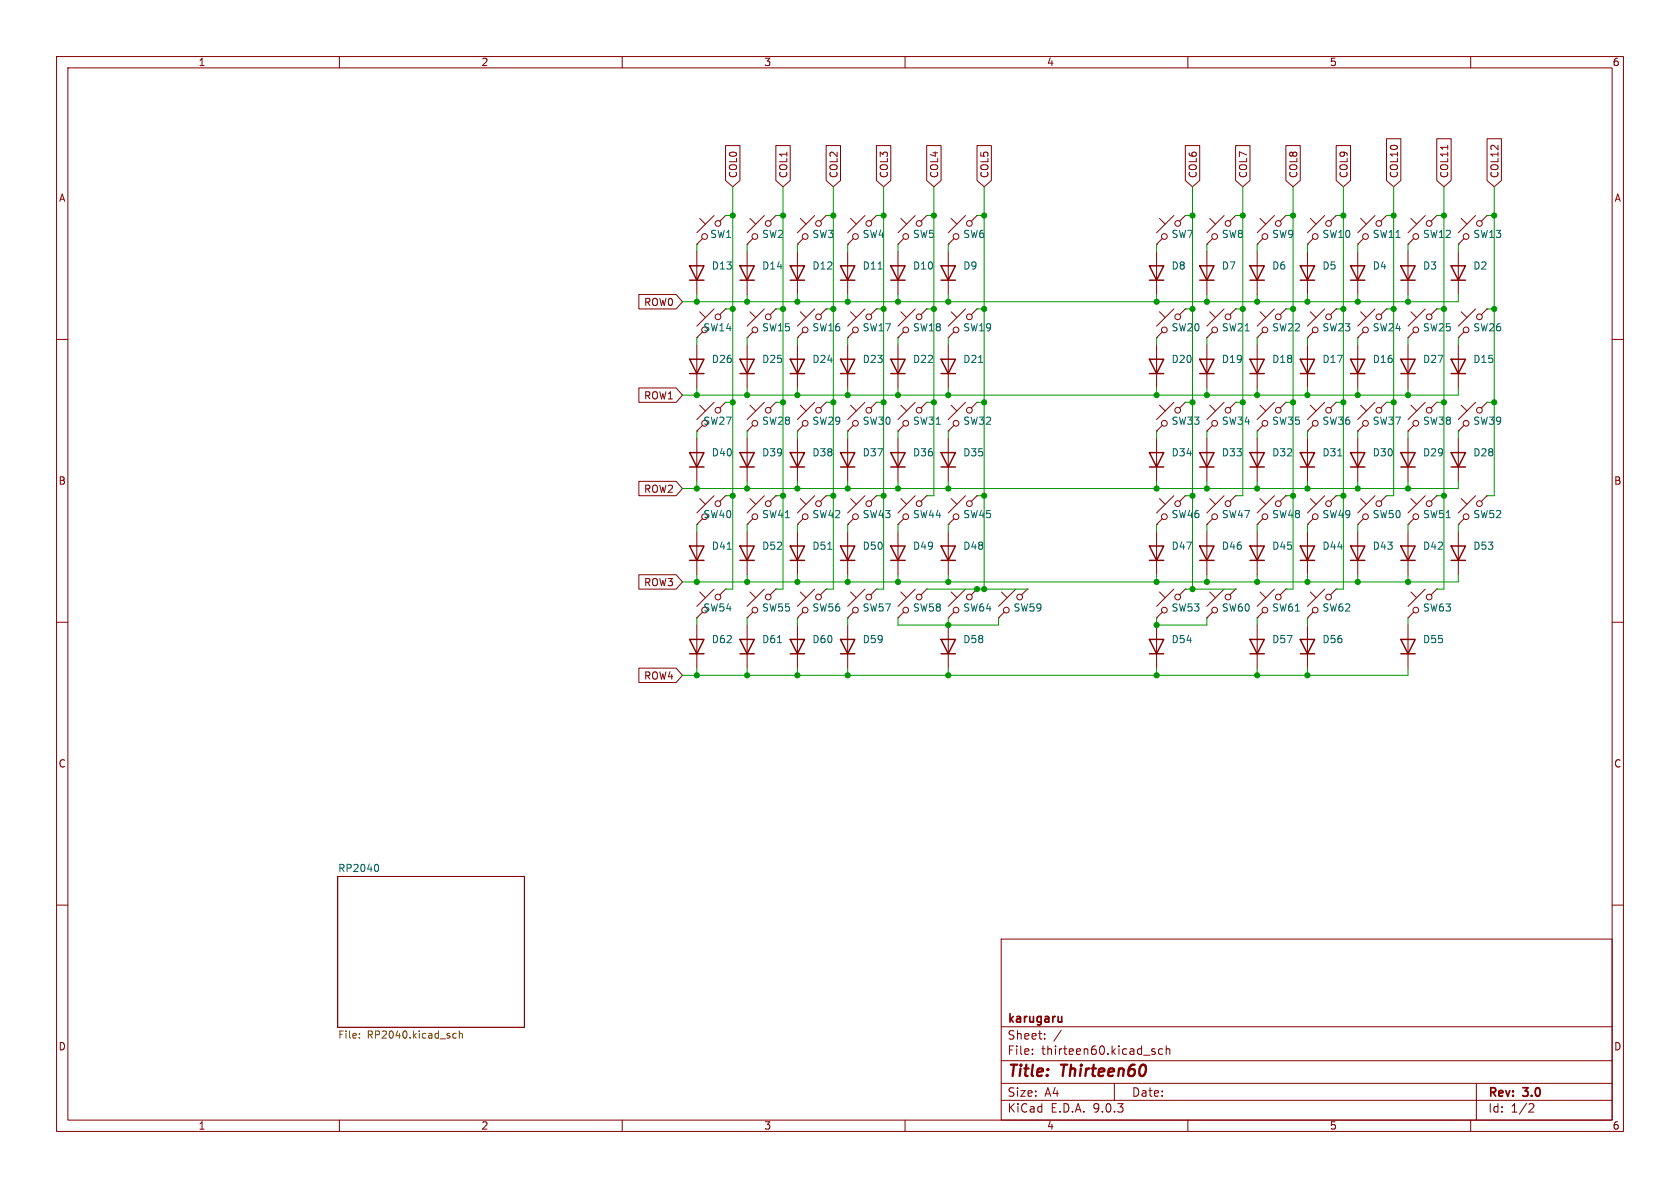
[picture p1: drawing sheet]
<svg xmlns="http://www.w3.org/2000/svg" width="297mm" height="210mm" viewBox="0 0 297 210" stroke-linecap="round" stroke-linejoin="round" font-family="sans-serif">
<g fill="none" stroke="#840000" stroke-width=".18">
<path d="M10 10h277v190h-277zM12 12h273v186h-273zM60 10v2M110 10v2M160 10v2M210 10v2M260 10v2M123.7 38.6l1 1M126.2 38.1l-3 3M128.3 25.7h2.5v6.2l-1.3 1.1-1.2-1.1zM128.3 38.1l-1 1M128.3 38.1h.1"/>
<path d="M132.6 38.6l1 1M135.1 38.1l-3 3M137.2 25.7h2.5v6.2l-1.3 1.1-1.2-1.1zM137.2 38.1l-1.1 1M137.2 38.1h.1M141.5 38.6l1 1M144 38.1l-3 3M146 25.7h2.6v6.2l-1.3 1.1-1.3-1.1zM146 38.1l-1 1M146 38.1h.1M150.4 38.6l1 1M152.9 38.1l-3 3"/>
<path d="M154.9 25.7h2.6v6.2l-1.3 1.1-1.3-1.1zM154.9 38.1l-1 1M154.9 38.1h.1M159.3 38.6l1 1M161.8 38.1l-3.1 3M163.8 25.7h2.6v6.2l-1.3 1.1-1.3-1.1zM163.8 38.1l-1 1M163.8 38.1h.1M168.1 38.6l1.1 1M170.7 38.1l-3.1 3M172.7 25.7h2.6v6.2l-1.3 1.1-1.3-1.1zM172.7 38.1l-1 1"/>
<path d="M172.7 38.1h.1M205 38.6l1 1M207.5 38.1l-3 3M209.5 25.7h2.6v6.2l-1.3 1.1-1.3-1.1zM209.5 38.1l-1 1M209.5 38.1h.1M213.9 38.6l1 1M216.4 38.1l-3 3M218.4 25.7h2.6v6.2l-1.3 1.1-1.3-1.1zM218.4 38.1l-1 1M218.4 38.1h.1M222.8 38.6l1 1"/>
<path d="M225.3 38.1l-3.1 3M227.3 25.7h2.6v6.2l-1.3 1.1-1.3-1.1zM227.3 38.1l-1 1M227.3 38.1h.1M231.6 38.6l1.1 1M234.2 38.1l-3.1 3M236.2 25.7h2.6v6.2l-1.3 1.1-1.3-1.1zM236.2 38.1l-1 1M236.2 38.1h.1M240.5 38.6l1.1 1M243.1 38.1l-3.1 3M245.1 24.5h2.6v7.4l-1.3 1.1-1.3-1.1z"/>
<path d="M245.1 38.1l-1 1M245.1 38.1h.1M249.4 38.6l1 1M252 38.1l-3.1 3M254 24.5h2.5v7.4l-1.2 1.1-1.3-1.1zM254 38.1l-1 1M254 38.1h.1M255.9 25.7v.7M258.3 38.6l1 1M260.9 38.1l-3.1 3M262.9 24.5h2.5v7.4l-1.2 1.1-1.3-1.1zM262.9 38.1l-1 1"/>
<path d="M262.9 38.1h.1M112.9 52.1h6.6l1.1 1.2-1.1 1.3h-6.6zM123.2 59.7h.1M123.2 43.2h.1M123.2 44.5v7.6M123.7 55.1l1 1M124.2 58.7l-1 1M124.2 42.2l-1 1M126.2 54.6l-3 3.1M128.3 54.6l-1 1M128.3 54.6h.1M132.1 43.2h.1"/>
<path d="M132.1 59.7h.1M132.1 44.5v7.6M132.6 55.1l1 1M133.1 42.2l-1 1M133.1 58.7l-1 1M135.1 54.6l-3 3.1M137.2 54.6l-1.1 1M137.2 54.6h.1M141 43.2h.1M141 59.7h.1M141 44.5v7.6M141.5 55.1l1 1"/>
<path d="M142 42.2l-1 1M142 58.7l-1 1M144 54.6l-3 3.1M146 54.6l-1 1M146 54.6h.1M149.9 59.7h.1M149.9 43.2h.1M149.9 44.5v7.6M150.4 55.1l1 1M150.9 58.7l-1 1M150.9 42.2l-1 1M152.9 54.6l-3 3.1"/>
<path d="M154.9 54.6l-1 1M154.9 54.6h.1M158.7 43.2h.1M158.7 59.7h.1M158.7 44.5v7.6M159.3 55.1l1 1M159.8 42.2l-1.1 1M159.8 58.7l-1.1 1M161.8 54.6l-3.1 3.1M163.8 54.6l-1 1M163.8 54.6h.1M167.6 43.2h.1"/>
<path d="M167.6 59.7h.1M167.6 44.5v7.6M168.1 55.1l1.1 1M168.7 42.2l-1.1 1M168.7 58.7l-1.1 1M170.7 54.6l-3.1 3.1M172.7 54.6l-1 1M172.7 54.6h.1M204.5 59.7h.1M204.5 43.2h.1M204.5 44.5v7.6M205 55.1l1 1"/>
<path d="M205.5 58.7l-1 1M205.5 42.2l-1 1M207.5 54.6l-3 3.1M209.5 54.6l-1 1M209.5 54.6h.1M213.4 59.7h.1M213.4 43.2h.1M213.4 44.5v7.6M213.9 55.1l1 1M214.4 58.7l-1 1M214.4 42.2l-1 1M216.4 54.6l-3 3.1"/>
<path d="M218.4 54.6l-1 1M218.4 54.6h.1M222.2 59.7h.1M222.2 43.2h.1M222.2 44.5v7.6M222.8 55.1l1 1M223.3 58.7l-1.1 1M223.3 42.2l-1.1 1M225.3 54.6l-3.1 3.1M227.3 54.6l-1 1M227.3 54.6h.1M231.1 59.7h.1"/>
<path d="M231.1 43.2h.1M231.1 44.5v7.6M231.6 55.1l1.1 1M232.2 58.7l-1.1 1M232.2 42.2l-1.1 1M234.2 54.6l-3.1 3.1M236.2 54.6l-1 1M236.2 54.6h.1M240 59.7h.1M240 43.2h.1M240 44.5v7.6M240.5 55.1l1.1 1"/>
<path d="M241 58.7l-1 1M241 42.2l-1 1M243.1 54.6l-3.1 3.1M245.1 54.6l-1 1M245.1 54.6h.1M248.9 43.2h.1M248.9 59.7h.1M248.9 44.5v7.6M249.4 55.1l1 1M249.9 42.2l-1 1M249.9 58.7l-1 1M252 54.6l-3.1 3.1"/>
<path d="M254 54.6l-1 1M254 54.6h.1M257.8 59.7h.1M257.8 43.2h.1M257.8 44.5v7.6M258.3 55.1l1 1M258.8 58.7l-1 1M258.8 42.2l-1 1M260.9 54.6l-3.1 3.1M262.9 54.6l-1 1M262.9 54.6h.1M10 60h2"/>
<path d="M112.9 68.6h6.6l1.1 1.3-1.1 1.2h-6.6zM123.2 76.2h.1M123.2 61v7.6M123.2 77.5v7.6M123.7 71.6l1 1M124.2 75.2l-1 1M126.2 71.1l-3 3.1M128.3 71.1l-1 1M128.3 71.1h.1M132.1 76.2h.1M132.1 61v7.6M132.1 77.5v7.6"/>
<path d="M132.6 71.6l1 1M133.1 75.2l-1 1M135.1 71.1l-3 3.1M137.2 71.1l-1.1 1M137.2 71.1h.1M141 76.2h.1M141 61v7.6M141 77.5v7.6M141.5 71.6l1 1M142 75.2l-1 1M144 71.1l-3 3.1M146 71.1l-1 1"/>
<path d="M146 71.1h.1M149.9 76.2h.1M149.9 61v7.6M149.9 77.5v7.6M150.4 71.6l1 1M150.9 75.2l-1 1M152.9 71.1l-3 3.1M154.9 71.1l-1 1M154.9 71.1h.1M158.7 76.2h.1M158.7 61v7.6M158.7 77.5v7.6"/>
<path d="M159.3 71.6l1 1M159.8 75.2l-1.1 1M161.8 71.1l-3.1 3.1M163.8 71.1l-1 1M163.8 71.1h.1M167.6 76.2h.1M167.6 61v7.6M167.6 77.5v7.6M168.1 71.6l1.1 1M168.7 75.2l-1.1 1M170.7 71.1l-3.1 3.1M172.7 71.1l-1 1"/>
<path d="M172.7 71.1h.1M204.5 76.2h.1M204.5 61v7.6M204.5 77.5v7.6M205 71.6l1 1M205.5 75.2l-1 1M207.5 71.1l-3 3.1M209.5 71.1l-1 1M209.5 71.1h.1M213.4 76.2h.1M213.4 61v7.6M213.4 77.5v7.6"/>
<path d="M213.9 71.6l1 1M214.4 75.2l-1 1M216.4 71.1l-3 3.1M218.4 71.1l-1 1M218.4 71.1h.1M222.2 76.2h.1M222.2 61v7.6M222.2 77.5v7.6M222.8 71.6l1 1M223.3 75.2l-1.1 1M225.3 71.1l-3.1 3.1M227.3 71.1l-1 1"/>
<path d="M227.3 71.1h.1M231.1 76.2h.1M231.1 61v7.6M231.1 77.5v7.6M231.6 71.6l1.1 1M232.2 75.2l-1.1 1M234.2 71.1l-3.1 3.1M236.2 71.1l-1 1M236.2 71.1h.1M240 76.2h.1M240 61v7.6M240 77.5v7.6"/>
<path d="M240.5 71.6l1.1 1M241 75.2l-1 1M243.1 71.1l-3.1 3.1M245.1 71.1l-1 1M245.1 71.1h.1M248.9 76.2h.1M248.9 61v7.6M248.9 77.5v7.6M249.4 71.6l1 1M249.9 75.2l-1 1M252 71.1l-3.1 3.1M254 71.1l-1 1"/>
<path d="M254 71.1h.1M257.8 76.2h.1M257.8 61v7.6M257.8 77.5v7.6M258.3 71.6l1 1M258.8 75.2l-1 1M260.9 71.1l-3.1 3.1M262.9 71.1l-1 1M262.9 71.1h.1M285 60h2M112.9 85.1h6.6l1.1 1.3-1.1 1.2h-6.6zM123.2 92.7h.1"/>
<path d="M123.2 94v7.6M123.7 88.1l1 1.1M124.2 91.7l-1 1M126.2 87.6l-3 3.1M128.3 87.6l-1 1M128.3 87.6h.1M132.1 92.7h.1M132.1 94v7.6M132.6 88.1l1 1.1M133.1 91.7l-1 1M135.1 87.6l-3 3.1M137.2 87.6l-1.1 1"/>
<path d="M137.2 87.6h.1M141 92.7h.1M141 94v7.6M141.5 88.1l1 1.1M142 91.7l-1 1M144 87.6l-3 3.1M146 87.6l-1 1M146 87.6h.1M149.9 92.7h.1M149.9 94v7.6M150.4 88.1l1 1.1M150.9 91.7l-1 1"/>
<path d="M152.9 87.6l-3 3.1M154.9 87.6l-1 1M154.9 87.6h.1M158.7 92.7h.1M158.7 94v7.6M159.3 88.1l1 1.1M159.8 91.7l-1.1 1M161.8 87.6l-3.1 3.1M163.8 87.6l-1 1M163.8 87.6h.1M167.6 92.7h.1M167.6 94v7.6"/>
<path d="M168.1 88.1l1.1 1.1M168.7 91.7l-1.1 1M170.7 87.6l-3.1 3.1M172.7 87.6l-1 1M172.7 87.6h.1M204.5 92.7h.1M204.5 94v7.6M205 88.1l1 1.1M205.5 91.7l-1 1M207.5 87.6l-3 3.1M209.5 87.6l-1 1M209.5 87.6h.1"/>
<path d="M213.4 92.7h.1M213.4 94v7.6M213.9 88.1l1 1.1M214.4 91.7l-1 1M216.4 87.6l-3 3.1M218.4 87.6l-1 1M218.4 87.6h.1M222.2 92.7h.1M222.2 94v7.6M222.8 88.1l1 1.1M223.3 91.7l-1.1 1M225.3 87.6l-3.1 3.1"/>
<path d="M227.3 87.6l-1 1M227.3 87.6h.1M231.1 92.7h.1M231.1 94v7.6M231.6 88.1l1.1 1.1M232.2 91.7l-1.1 1M234.2 87.6l-3.1 3.1M236.2 87.6l-1 1M236.2 87.6h.1M240 92.7h.1M240 94v7.6M240.5 88.1l1.1 1.1"/>
<path d="M241 91.7l-1 1M243.1 87.6l-3.1 3.1M245.1 87.6l-1 1M245.1 87.6h.1M248.9 92.7h.1M248.9 94v7.6M249.4 88.1l1 1.1M249.9 91.7l-1 1M252 87.6l-3.1 3.1M254 87.6l-1 1M254 87.6h.1M257.8 92.7h.1"/>
<path d="M257.8 94v7.6M258.3 88.1l1 1.1M258.8 91.7l-1 1M260.9 87.6l-3.1 3.1M262.9 87.6l-1 1M262.9 87.6h.1M10 110h2M112.9 118.1h6.6l1.1 1.3-1.1 1.3h-6.6zM112.9 101.6h6.6l1.1 1.3-1.1 1.2h-6.6zM123.2 109.2h.1M123.2 110.5v7.6M123.7 104.6l1 1.1"/>
<path d="M124.2 108.2l-1 1M126.2 104.1l-3 3.1M128.3 104.1l-1 1.1M128.3 104.1h.1M132.1 109.2h.1M132.1 110.5v7.6M132.6 104.6l1 1.1M133.1 108.2l-1 1M135.1 104.1l-3 3.1M137.2 104.1l-1.1 1.1M137.2 104.1h.1M141 109.2h.1"/>
<path d="M141 110.5v7.6M141.5 104.6l1 1.1M142 108.2l-1 1M144 104.1l-3 3.1M146 104.1l-1 1.1M146 104.1h.1M149.9 109.2h.1M149.9 110.5v7.6M150.4 104.6l1 1.1M150.9 108.2l-1 1M152.9 104.1l-3 3.1M154.9 104.1l-1 1.1"/>
<path d="M154.9 104.1h.1M158.7 109.2h.1M159.3 104.6l1 1.1M159.8 108.2l-1.1 1M161.8 104.1l-3.1 3.1M163.8 104.1l-1 1.1M163.8 104.1h.1M167.6 109.2h.1M167.6 110.5v7.6M168.1 104.6l1.1 1.1M168.7 108.2l-1.1 1M170.7 104.1l-3.1 3.1"/>
<path d="M172.7 104.1l-1 1.1M172.7 104.1h.1M176.5 109.2h.1M177 104.6l1.1 1.1M177.5 108.2l-1 1M179.6 104.1l-3.1 3.1M181.6 104.1l-1 1.1M181.6 104.1h.1M204.5 109.2h.1M204.5 110.5v7.6M205 104.6l1 1.1M205.5 108.2l-1 1"/>
<path d="M207.5 104.1l-3 3.1M209.5 104.1l-1 1.1M209.5 104.1h.1M213.4 109.2h.1M213.9 104.6l1 1.1M214.4 108.2l-1 1M216.4 104.1l-3 3.1M218.4 104.1l-1 1.1M218.4 104.1h.1M222.2 109.2h.1M222.2 110.5v7.6M222.8 104.6l1 1.1"/>
<path d="M223.3 108.2l-1.1 1M225.3 104.1l-3.1 3.1M227.3 104.1l-1 1.1M227.3 104.1h.1M231.1 109.2h.1M231.1 110.5v7.6M231.6 104.6l1.1 1.1M232.2 108.2l-1.1 1M234.2 104.1l-3.1 3.1M236.2 104.1l-1 1.1M236.2 104.1h.1M248.9 109.2h.1"/>
<path d="M248.9 110.5v7.6M249.4 104.6l1 1.1M249.9 108.2l-1 1M252 104.1l-3.1 3.1M254 104.1l-1 1.1M254 104.1h.1M285 110h2M59.7 154.9h33v26.7h-33zM10 160h2M177 166h108v32h-108zM285 160h2M60 198v2"/>
<path d="M110 198v2M160 198v2M177 194.5h108M177 191.5h108M177 187.5h108M177 181.5h108M182.5 186.3v.1M182.5 185.5v.1M184.7 183.6v.1M184.7 182.8v.1M187.6 182.1l-1.3 2M197 191.5v3"/>
<path d="M203.8 185.9l.4 .1v.2l-.2 .2h-.3M203.8 185.4l.4 .1M205.5 185.5l-.4-.1-.3 .3v.4l.2 .2h.5M206.2 185.5l.2-.1 .3 .1 .1 .9M206.2 184.9v1.5M210 198v2M260 198v2M261 191.5v6.5M270.5 195.1l.5 .1 .2 .3-1 1.1h1"/>
<circle cx="126.9" cy="39.5" r=".51"/>
<circle cx="135.8" cy="39.5" r=".51"/>
<circle cx="144.7" cy="39.5" r=".51"/>
<circle cx="153.6" cy="39.5" r=".51"/>
<circle cx="162.5" cy="39.5" r=".51"/>
<circle cx="171.4" cy="39.5" r=".51"/>
<circle cx="208.2" cy="39.5" r=".51"/>
<circle cx="217.1" cy="39.5" r=".51"/>
<circle cx="226" cy="39.5" r=".51"/>
<circle cx="234.9" cy="39.5" r=".51"/>
<circle cx="243.8" cy="39.5" r=".51"/>
<circle cx="252.7" cy="39.5" r=".51"/>
<circle cx="261.5" cy="39.5" r=".51"/>
<circle cx="124.6" cy="41.8" r=".51"/>
<circle cx="126.9" cy="56" r=".51"/>
<circle cx="133.5" cy="58.3" r=".51"/>
<circle cx="133.5" cy="41.8" r=".51"/>
<circle cx="135.8" cy="56" r=".51"/>
<circle cx="142.3" cy="41.8" r=".51"/>
<circle cx="142.3" cy="58.3" r=".51"/>
<circle cx="144.7" cy="56" r=".51"/>
<circle cx="151.2" cy="41.8" r=".51"/>
<circle cx="151.2" cy="58.3" r=".51"/>
<circle cx="153.6" cy="56" r=".51"/>
<circle cx="160.1" cy="58.3" r=".51"/>
<circle cx="160.1" cy="41.8" r=".51"/>
<circle cx="162.5" cy="56" r=".51"/>
<circle cx="169" cy="58.3" r=".51"/>
<circle cx="169" cy="41.8" r=".51"/>
<circle cx="171.4" cy="56" r=".51"/>
<circle cx="205.8" cy="58.3" r=".51"/>
<circle cx="205.8" cy="41.8" r=".51"/>
<circle cx="208.2" cy="56" r=".51"/>
<circle cx="214.7" cy="41.8" r=".51"/>
<circle cx="214.7" cy="58.3" r=".51"/>
<circle cx="217.1" cy="56" r=".51"/>
<circle cx="223.6" cy="58.3" r=".51"/>
<circle cx="223.6" cy="41.8" r=".51"/>
<circle cx="226" cy="56" r=".51"/>
<circle cx="232.5" cy="58.3" r=".51"/>
<circle cx="232.5" cy="41.8" r=".51"/>
<circle cx="234.9" cy="56" r=".51"/>
<circle cx="241.4" cy="58.3" r=".51"/>
<circle cx="241.4" cy="41.8" r=".51"/>
<circle cx="243.8" cy="56" r=".51"/>
<circle cx="250.3" cy="41.8" r=".51"/>
<circle cx="250.3" cy="58.3" r=".51"/>
<circle cx="252.7" cy="56" r=".51"/>
<circle cx="259.2" cy="41.8" r=".51"/>
<circle cx="259.2" cy="58.3" r=".51"/>
<circle cx="261.5" cy="56" r=".51"/>
<circle cx="126.9" cy="72.5" r=".51"/>
<circle cx="133.5" cy="74.8" r=".51"/>
<circle cx="135.8" cy="72.5" r=".51"/>
<circle cx="142.3" cy="74.8" r=".51"/>
<circle cx="144.7" cy="72.5" r=".51"/>
<circle cx="151.2" cy="74.8" r=".51"/>
<circle cx="153.6" cy="72.5" r=".51"/>
<circle cx="160.1" cy="74.8" r=".51"/>
<circle cx="162.5" cy="72.5" r=".51"/>
<circle cx="169" cy="74.8" r=".51"/>
<circle cx="171.4" cy="72.5" r=".51"/>
<circle cx="205.8" cy="74.8" r=".51"/>
<circle cx="208.2" cy="72.5" r=".51"/>
<circle cx="214.7" cy="74.8" r=".51"/>
<circle cx="217.1" cy="72.5" r=".51"/>
<circle cx="223.6" cy="74.8" r=".51"/>
<circle cx="226" cy="72.5" r=".51"/>
<circle cx="232.5" cy="74.8" r=".51"/>
<circle cx="234.9" cy="72.5" r=".51"/>
<circle cx="241.4" cy="74.8" r=".51"/>
<circle cx="243.8" cy="72.5" r=".51"/>
<circle cx="250.3" cy="74.8" r=".51"/>
<circle cx="252.7" cy="72.5" r=".51"/>
<circle cx="259.2" cy="74.8" r=".51"/>
<circle cx="261.5" cy="72.5" r=".51"/>
<circle cx="126.9" cy="89" r=".51"/>
<circle cx="133.5" cy="91.3" r=".51"/>
<circle cx="135.8" cy="89" r=".51"/>
<circle cx="142.3" cy="91.3" r=".51"/>
<circle cx="144.7" cy="89" r=".51"/>
<circle cx="151.2" cy="91.3" r=".51"/>
<circle cx="153.6" cy="89" r=".51"/>
<circle cx="160.1" cy="91.3" r=".51"/>
<circle cx="162.5" cy="89" r=".51"/>
<circle cx="169" cy="91.3" r=".51"/>
<circle cx="171.4" cy="89" r=".51"/>
<circle cx="205.8" cy="91.3" r=".51"/>
<circle cx="208.2" cy="89" r=".51"/>
<circle cx="214.7" cy="91.3" r=".51"/>
<circle cx="217.1" cy="89" r=".51"/>
<circle cx="223.6" cy="91.3" r=".51"/>
<circle cx="226" cy="89" r=".51"/>
<circle cx="232.5" cy="91.3" r=".51"/>
<circle cx="234.9" cy="89" r=".51"/>
<circle cx="241.4" cy="91.3" r=".51"/>
<circle cx="243.8" cy="89" r=".51"/>
<circle cx="250.3" cy="91.3" r=".51"/>
<circle cx="252.7" cy="89" r=".51"/>
<circle cx="259.2" cy="91.3" r=".51"/>
<circle cx="261.5" cy="89" r=".51"/>
<circle cx="126.9" cy="105.5" r=".51"/>
<circle cx="133.5" cy="107.8" r=".51"/>
<circle cx="135.8" cy="105.5" r=".51"/>
<circle cx="142.3" cy="107.8" r=".51"/>
<circle cx="144.7" cy="105.5" r=".51"/>
<circle cx="151.2" cy="107.8" r=".51"/>
<circle cx="153.6" cy="105.5" r=".51"/>
<circle cx="160.1" cy="107.8" r=".51"/>
<circle cx="162.5" cy="105.5" r=".51"/>
<circle cx="169" cy="107.8" r=".51"/>
<circle cx="171.4" cy="105.5" r=".51"/>
<circle cx="177.9" cy="107.8" r=".51"/>
<circle cx="180.3" cy="105.5" r=".51"/>
<circle cx="205.8" cy="107.8" r=".51"/>
<circle cx="208.2" cy="105.5" r=".51"/>
<circle cx="214.7" cy="107.8" r=".51"/>
<circle cx="217.1" cy="105.5" r=".51"/>
<circle cx="223.6" cy="107.8" r=".51"/>
<circle cx="226" cy="105.5" r=".51"/>
<circle cx="232.5" cy="107.8" r=".51"/>
<circle cx="234.9" cy="105.5" r=".51"/>
<circle cx="250.3" cy="107.8" r=".51"/>
<circle cx="252.7" cy="105.5" r=".51"/>
</g>
<path d="M187.7 179.7v1M187.7 180.5l-.2 .2" fill="none" stroke="#840000" stroke-width=".3"/>
<path d="M155.2 47.6h.8M173 64.1h.7M128.6 97.1h.7M146.3 97.1h.8M236.5 80.6h.7M137.5 113.6h.7M66.6 152.8a.79 .79 0 0 1 0 1.3" fill="none" stroke="#006464" stroke-width=".18"/>
<path d="M63.5 183.4v.1M63.5 182.7v.2M80.1 183.4l.2 .1h.4M80.7 182.7h-.4l-.2 .1M81.2 182.8l.2-.1h.3v.8M81.2 182.2v1.3" fill="none" stroke="#725600" stroke-width=".18"/>
<g fill="none" stroke="#840000" stroke-width=".25">
<path d="M121.9 47h2.6l-1.3 2.5zM121.9 49.5h2.6M130.8 47h2.5l-1.2 2.5zM130.8 49.5h2.5M139.7 47h2.5l-1.2 2.5zM139.7 49.5h2.5M148.6 47h2.5l-1.2 2.5zM148.6 49.5h2.5M157.5 47h2.5l-1.3 2.5zM157.5 49.5h2.5M166.4 47h2.5l-1.3 2.5zM166.4 49.5h2.5"/>
<path d="M203.2 47h2.5l-1.2 2.5zM203.2 49.5h2.5M212.1 47h2.5l-1.2 2.5zM212.1 49.5h2.5M221 47h2.5l-1.3 2.5zM221 49.5h2.5M229.9 47h2.5l-1.3 2.5zM229.9 49.5h2.5M238.8 47h2.5l-1.3 2.5zM238.8 49.5h2.5M247.6 47h2.6l-1.3 2.5zM247.6 49.5h2.6"/>
<path d="M256.5 47h2.6l-1.3 2.5zM256.5 49.5h2.6M121.9 63.5h2.6l-1.3 2.5zM121.9 66h2.6M130.8 63.5h2.5l-1.2 2.5zM130.8 66h2.5M139.7 63.5h2.5l-1.2 2.5zM139.7 66h2.5M148.6 63.5h2.5l-1.2 2.5zM148.6 66h2.5M157.5 63.5h2.5l-1.3 2.5zM157.5 66h2.5"/>
<path d="M166.4 63.5h2.5l-1.3 2.5zM166.4 66h2.5M203.2 63.5h2.5l-1.2 2.5zM203.2 66h2.5M212.1 63.5h2.5l-1.2 2.5zM212.1 66h2.5M221 63.5h2.5l-1.3 2.5zM221 66h2.5M229.9 63.5h2.5l-1.3 2.5zM229.9 66h2.5M238.8 63.5h2.5l-1.3 2.5zM238.8 66h2.5"/>
<path d="M247.6 63.5h2.6l-1.3 2.5zM247.6 66h2.6M256.5 63.5h2.6l-1.3 2.5zM256.5 66h2.6M121.9 96.5h2.6l-1.3 2.6zM121.9 80h2.6l-1.3 2.6zM121.9 82.6h2.6M121.9 99.1h2.6M130.8 96.5h2.5l-1.2 2.6zM130.8 80h2.5l-1.2 2.6zM130.8 82.6h2.5M130.8 99.1h2.5"/>
<path d="M139.7 80h2.5l-1.2 2.6zM139.7 96.5h2.5l-1.2 2.6zM139.7 82.6h2.5M139.7 99.1h2.5M148.6 80h2.5l-1.2 2.6zM148.6 96.5h2.5l-1.2 2.6zM148.6 82.6h2.5M148.6 99.1h2.5M157.5 96.5h2.5l-1.3 2.6zM157.5 80h2.5l-1.3 2.6zM157.5 82.6h2.5M157.5 99.1h2.5"/>
<path d="M166.4 96.5h2.5l-1.3 2.6zM166.4 80h2.5l-1.3 2.6zM166.4 82.6h2.5M166.4 99.1h2.5M203.2 80h2.5l-1.2 2.6zM203.2 96.5h2.5l-1.2 2.6zM203.2 82.6h2.5M203.2 99.1h2.5M212.1 96.5h2.5l-1.2 2.6zM212.1 80h2.5l-1.2 2.6zM212.1 82.6h2.5M212.1 99.1h2.5"/>
<path d="M221 96.5h2.5l-1.3 2.6zM221 80h2.5l-1.3 2.6zM221 82.6h2.5M221 99.1h2.5M229.9 80h2.5l-1.3 2.6zM229.9 96.5h2.5l-1.3 2.6zM229.9 82.6h2.5M229.9 99.1h2.5M238.8 80h2.5l-1.3 2.6zM238.8 96.5h2.5l-1.3 2.6zM238.8 82.6h2.5M238.8 99.1h2.5"/>
<path d="M247.6 80h2.6l-1.3 2.6zM247.6 96.5h2.6l-1.3 2.6zM247.6 82.6h2.6M247.6 99.1h2.6M256.5 80h2.6l-1.3 2.6zM256.5 96.5h2.6l-1.3 2.6zM256.5 82.6h2.6M256.5 99.1h2.6M121.9 113h2.6l-1.3 2.6zM121.9 115.6h2.6M130.8 113h2.5l-1.2 2.6zM130.8 115.6h2.5"/>
<path d="M139.7 113h2.5l-1.2 2.6zM139.7 115.6h2.5M148.6 113h2.5l-1.2 2.6zM148.6 115.6h2.5M166.4 113h2.5l-1.3 2.6zM166.4 115.6h2.5M203.2 113h2.5l-1.2 2.6zM203.2 115.6h2.5M221 113h2.5l-1.3 2.6zM221 115.6h2.5M229.9 113h2.5l-1.3 2.6zM229.9 115.6h2.5"/>
<path d="M247.6 113h2.6l-1.3 2.6zM247.6 115.6h2.6"/>
</g>
<g fill="none" stroke="#009600" stroke-width=".18">
<path d="M128.3 38.1h1.2M129.5 33v71.1h-1.2M137.2 38.1h1.2M138.4 33v71.1h-1.2M146 38.1h1.3M147.3 33v71.1h-1.3M154.9 38.1h1.3M156.2 33v71.1h-1.3M163.8 38.1h1.3M165.1 33v54.6h-1.3M172.7 38.1h1.3M174 33v71.1"/>
<path d="M209.5 38.1h1.3M210.8 33v71.1M218.4 38.1h1.3M219.7 33v54.6h-1.3M227.3 38.1h1.3M228.6 33v71.1h-1.3M236.2 38.1h1.3M237.5 33v71.1h-1.3M245.1 38.1h1.3M246.4 33v54.6h-1.3M254 38.1h1.3M255.3 33v71.1h-1.3"/>
<path d="M262.9 38.1h1.3M264.2 33v54.6h-1.3M123.2 43.2v1.3M123.2 52.1v1.2M123.2 59.7v1.3M128.3 54.6h1.2M132.1 43.2v1.3M132.1 52.1v1.2M132.1 59.7v1.3M137.2 54.6h1.2M141 43.2v1.3M141 52.1v1.2"/>
<path d="M141 59.7v1.3M146 54.6h1.3M149.9 43.2v1.3M149.9 52.1v1.2M149.9 59.7v1.3M154.9 54.6h1.3M158.7 43.2v1.3M158.7 52.1v1.2M158.7 59.7v1.3M163.8 54.6h1.3M167.6 43.2v1.3M167.6 52.1v1.2"/>
<path d="M167.6 59.7v1.3M172.7 54.6h1.3M204.5 43.2v1.3M204.5 52.1v1.2M204.5 59.7v1.3M209.5 54.6h1.3M213.4 43.2v1.3M213.4 52.1v1.2M213.4 59.7v1.3M218.4 54.6h1.3M222.2 43.2v1.3M222.2 52.1v1.2"/>
<path d="M222.2 59.7v1.3M227.3 54.6h1.3M231.1 43.2v1.3M231.1 52.1v1.2M231.1 59.7v1.3M236.2 54.6h1.3M240 43.2v1.3M240 52.1v1.2M240 59.7v1.3M245.1 54.6h1.3M248.9 43.2v1.3M248.9 52.1v1.2"/>
<path d="M248.9 59.7v1.3M254 54.6h1.3M257.8 52.1v1.2h-137.2M257.8 43.2v1.3M257.8 59.7v1.3M262.9 54.6h1.3M123.2 68.6v1.3M123.2 76.2v1.3M128.3 71.1h1.2M132.1 68.6v1.3M132.1 76.2v1.3M137.2 71.1h1.2"/>
<path d="M141 68.6v1.3M141 76.2v1.3M146 71.1h1.3M149.9 68.6v1.3M149.9 76.2v1.3M154.9 71.1h1.3M158.7 68.6v1.3M158.7 76.2v1.3M163.8 71.1h1.3M167.6 68.6v1.3M167.6 76.2v1.3M172.7 71.1h1.3"/>
<path d="M204.5 68.6v1.3M204.5 76.2v1.3M209.5 71.1h1.3M213.4 68.6v1.3M213.4 76.2v1.3M218.4 71.1h1.3M222.2 68.6v1.3M222.2 76.2v1.3M227.3 71.1h1.3M231.1 68.6v1.3M231.1 76.2v1.3M236.2 71.1h1.3"/>
<path d="M240 68.6v1.3M240 76.2v1.3M245.1 71.1h1.3M248.9 68.6v1.3M248.9 76.2v1.3M254 71.1h1.3M257.8 68.6v1.3h-137.2M257.8 76.2v1.3M262.9 71.1h1.3M123.2 85.1v1.3M123.2 92.7v1.3M128.3 87.6h1.2"/>
<path d="M132.1 85.1v1.3M132.1 92.7v1.3M137.2 87.6h1.2M141 85.1v1.3M141 92.7v1.3M146 87.6h1.3M149.9 85.1v1.3M149.9 92.7v1.3M154.9 87.6h1.3M158.7 85.1v1.3M158.7 92.7v1.3M167.6 85.1v1.3"/>
<path d="M167.6 92.7v1.3M172.7 87.6h1.3M204.5 85.1v1.3M204.5 92.7v1.3M209.5 87.6h1.3M213.4 85.1v1.3M213.4 92.7v1.3M222.2 85.1v1.3M222.2 92.7v1.3M227.3 87.6h1.3M231.1 85.1v1.3M231.1 92.7v1.3"/>
<path d="M236.2 87.6h1.3M240 85.1v1.3M240 92.7v1.3M248.9 85.1v1.3M248.9 92.7v1.3M254 87.6h1.3M257.8 85.1v1.3h-137.2M257.8 92.7v1.3M123.2 101.6v1.3M123.2 109.2v1.3M123.2 118.1v1.3M132.1 101.6v1.3"/>
<path d="M132.1 109.2v1.3M132.1 118.1v1.3M141 101.6v1.3M141 109.2v1.3M141 118.1v1.3M149.9 101.6v1.3M149.9 109.2v1.3M149.9 118.1v1.3M158.7 101.6v1.3M158.7 109.2v1.3h17.8v-1.3M163.8 104.1h17.8M167.6 101.6v1.3"/>
<path d="M167.6 109.2v1.3M167.6 118.1v1.3M204.5 109.2v1.3h8.9v-1.3M204.5 101.6v1.3M204.5 118.1v1.3M209.5 104.1h8.9M213.4 101.6v1.3M222.2 101.6v1.3M222.2 109.2v1.3M222.2 118.1v1.3M231.1 101.6v1.3M231.1 109.2v1.3"/>
<path d="M231.1 118.1v1.3M240 101.6v1.3M248.9 118.1v1.3h-128.3M248.9 101.6v1.3M248.9 109.2v1.3M257.8 101.6v1.3h-137.2"/>
</g>
<g fill="#009600" stroke="#009600" stroke-width=".18">
<circle cx="132.1" cy="119.4" r=".46"/>
<circle cx="141" cy="119.4" r=".46"/>
<circle cx="149.9" cy="102.9" r=".46"/>
<circle cx="141" cy="102.9" r=".46"/>
<circle cx="132.1" cy="102.9" r=".46"/>
<circle cx="123.2" cy="119.4" r=".46"/>
<circle cx="123.2" cy="102.9" r=".46"/>
<circle cx="147.3" cy="38.1" r=".46"/>
<circle cx="129.5" cy="38.1" r=".46"/>
<circle cx="138.4" cy="38.1" r=".46"/>
<circle cx="158.7" cy="53.3" r=".46"/>
<circle cx="149.9" cy="53.3" r=".46"/>
<circle cx="156.2" cy="38.1" r=".46"/>
<circle cx="167.6" cy="53.3" r=".46"/>
<circle cx="156.2" cy="54.6" r=".46"/>
<circle cx="174" cy="71.1" r=".46"/>
<circle cx="165.1" cy="54.6" r=".46"/>
<circle cx="174" cy="54.6" r=".46"/>
<circle cx="167.6" cy="69.9" r=".46"/>
<circle cx="165.1" cy="71.1" r=".46"/>
<circle cx="174" cy="38.1" r=".46"/>
<circle cx="165.1" cy="38.1" r=".46"/>
<circle cx="158.7" cy="69.9" r=".46"/>
<circle cx="158.7" cy="86.4" r=".46"/>
<circle cx="167.6" cy="86.4" r=".46"/>
<circle cx="174" cy="87.6" r=".46"/>
<circle cx="167.6" cy="102.9" r=".46"/>
<circle cx="156.2" cy="87.6" r=".46"/>
<circle cx="158.7" cy="102.9" r=".46"/>
<circle cx="141" cy="69.9" r=".46"/>
<circle cx="149.9" cy="69.9" r=".46"/>
<circle cx="147.3" cy="71.1" r=".46"/>
<circle cx="147.3" cy="54.6" r=".46"/>
<circle cx="156.2" cy="71.1" r=".46"/>
<circle cx="149.9" cy="86.4" r=".46"/>
<circle cx="147.3" cy="87.6" r=".46"/>
<circle cx="141" cy="86.4" r=".46"/>
<circle cx="138.4" cy="87.6" r=".46"/>
<circle cx="132.1" cy="86.4" r=".46"/>
<circle cx="129.5" cy="87.6" r=".46"/>
<circle cx="123.2" cy="86.4" r=".46"/>
<circle cx="123.2" cy="69.9" r=".46"/>
<circle cx="132.1" cy="53.3" r=".46"/>
<circle cx="141" cy="53.3" r=".46"/>
<circle cx="129.5" cy="54.6" r=".46"/>
<circle cx="138.4" cy="54.6" r=".46"/>
<circle cx="138.4" cy="71.1" r=".46"/>
<circle cx="129.5" cy="71.1" r=".46"/>
<circle cx="132.1" cy="69.9" r=".46"/>
<circle cx="123.2" cy="53.3" r=".46"/>
<circle cx="167.6" cy="110.5" r=".46"/>
<circle cx="174" cy="104.1" r=".46"/>
<circle cx="172.7" cy="104.1" r=".46"/>
<circle cx="167.6" cy="119.4" r=".46"/>
<circle cx="149.9" cy="119.4" r=".46"/>
<circle cx="204.5" cy="86.4" r=".46"/>
<circle cx="222.2" cy="86.4" r=".46"/>
<circle cx="213.4" cy="102.9" r=".46"/>
<circle cx="213.4" cy="86.4" r=".46"/>
<circle cx="210.8" cy="87.6" r=".46"/>
<circle cx="222.2" cy="53.3" r=".46"/>
<circle cx="231.1" cy="53.3" r=".46"/>
<circle cx="219.7" cy="54.6" r=".46"/>
<circle cx="228.6" cy="54.6" r=".46"/>
<circle cx="210.8" cy="71.1" r=".46"/>
<circle cx="204.5" cy="69.9" r=".46"/>
<circle cx="219.7" cy="71.1" r=".46"/>
<circle cx="213.4" cy="69.9" r=".46"/>
<circle cx="264.2" cy="38.1" r=".46"/>
<circle cx="246.4" cy="38.1" r=".46"/>
<circle cx="264.2" cy="54.6" r=".46"/>
<circle cx="255.3" cy="54.6" r=".46"/>
<circle cx="255.3" cy="38.1" r=".46"/>
<circle cx="240" cy="69.9" r=".46"/>
<circle cx="246.4" cy="71.1" r=".46"/>
<circle cx="237.5" cy="71.1" r=".46"/>
<circle cx="248.9" cy="86.4" r=".46"/>
<circle cx="255.3" cy="87.6" r=".46"/>
<circle cx="240" cy="86.4" r=".46"/>
<circle cx="228.6" cy="87.6" r=".46"/>
<circle cx="231.1" cy="86.4" r=".46"/>
<circle cx="210.8" cy="38.1" r=".46"/>
<circle cx="219.7" cy="38.1" r=".46"/>
<circle cx="204.5" cy="53.3" r=".46"/>
<circle cx="237.5" cy="38.1" r=".46"/>
<circle cx="228.6" cy="38.1" r=".46"/>
<circle cx="213.4" cy="53.3" r=".46"/>
<circle cx="210.8" cy="54.6" r=".46"/>
<circle cx="237.5" cy="87.6" r=".46"/>
<circle cx="240" cy="102.9" r=".46"/>
<circle cx="248.9" cy="102.9" r=".46"/>
<circle cx="246.4" cy="54.6" r=".46"/>
<circle cx="248.9" cy="69.9" r=".46"/>
<circle cx="248.9" cy="53.3" r=".46"/>
<circle cx="231.1" cy="69.9" r=".46"/>
<circle cx="228.6" cy="71.1" r=".46"/>
<circle cx="222.2" cy="69.9" r=".46"/>
<circle cx="255.3" cy="71.1" r=".46"/>
<circle cx="264.2" cy="71.1" r=".46"/>
<circle cx="237.5" cy="54.6" r=".46"/>
<circle cx="240" cy="53.3" r=".46"/>
<circle cx="204.5" cy="119.4" r=".46"/>
<circle cx="204.5" cy="102.9" r=".46"/>
<circle cx="210.8" cy="104.1" r=".46"/>
<circle cx="222.2" cy="119.4" r=".46"/>
<circle cx="231.1" cy="119.4" r=".46"/>
<circle cx="222.2" cy="102.9" r=".46"/>
<circle cx="231.1" cy="102.9" r=".46"/>
<circle cx="204.5" cy="110.5" r=".46"/>
</g>
<g font-size="2.8" fill="#840000">
<text x="178" y="190.9">Title:</text>
<text x="187.7" y="190.9">Thirteen60</text>
</g>
<g font-size="2.1" fill="#840000">
<text x="178" y="184">Sheet:</text>
<text x="178" y="181.2">karugaru</text>
<text x="178" y="186.7">File:</text>
<text x="184.1" y="186.7">thirteen60.kicad_sch</text>
<text x="178" y="196.9">KiCad</text>
<text x="178" y="194.1">Size:</text>
<text x="184.7" y="194.1">A4</text>
<text x="185.7" y="196.9">E.D.A.</text>
<text x="193.3" y="196.9">9.0.3</text>
<text x="200" y="194.1">Date:</text>
<text x="263" y="194.3">Rev:</text>
<text x="263" y="196.9">Id:</text>
<text x="267.1" y="196.9">1/2</text>
<text x="269.4" y="194.3">3.0</text>
</g>
<g font-size="1.8" fill="#840000">
<text x="35" y="11.9">1</text>
<text x="85" y="11.9">2</text>
<text x="135" y="11.9">3</text>
<text x="185" y="11.9">4</text>
<text x="235" y="11.9">5</text>
<text x="285" y="11.9">6</text>
<text x="10.3" y="35.9">A</text>
<text x="130.5" y="31.6" transform="rotate(-90 130.5 31.6)">COL0</text>
<text x="139.4" y="31.6" transform="rotate(-90 139.4 31.6)">COL1</text>
<text x="148.3" y="31.6" transform="rotate(-90 148.3 31.6)">COL2</text>
<text x="157.2" y="31.6" transform="rotate(-90 157.2 31.6)">COL3</text>
<text x="166.1" y="31.6" transform="rotate(-90 166.1 31.6)">COL4</text>
<text x="174.9" y="31.6" transform="rotate(-90 174.9 31.6)">COL5</text>
<text x="211.8" y="31.6" transform="rotate(-90 211.8 31.6)">COL6</text>
<text x="220.7" y="31.6" transform="rotate(-90 220.7 31.6)">COL7</text>
<text x="229.6" y="31.6" transform="rotate(-90 229.6 31.6)">COL8</text>
<text x="238.4" y="31.6" transform="rotate(-90 238.4 31.6)">COL9</text>
<text x="247.3" y="31.6" transform="rotate(-90 247.3 31.6)">COL10</text>
<text x="256.2" y="31.6" transform="rotate(-90 256.2 31.6)">COL11</text>
<text x="265.1" y="31.6" transform="rotate(-90 265.1 31.6)">COL12</text>
<text x="285.3" y="35.9">A</text>
<text x="113.8" y="54.3">ROW0</text>
<text x="113.8" y="70.8">ROW1</text>
<text x="10.3" y="85.9">B</text>
<text x="113.8" y="87.3">ROW2</text>
<text x="285.3" y="85.9">B</text>
<text x="113.8" y="103.8">ROW3</text>
<text x="113.8" y="120.3">ROW4</text>
<text x="10.3" y="135.9">C</text>
<text x="285.3" y="135.9">C</text>
<text x="10.3" y="185.9">D</text>
<text x="285.3" y="185.9">D</text>
<text x="35" y="199.9">1</text>
<text x="85" y="199.9">2</text>
<text x="135" y="199.9">3</text>
<text x="185" y="199.9">4</text>
<text x="235" y="199.9">5</text>
<text x="285" y="199.9">6</text>
</g>
<g font-size="1.8" fill="#006464">
<text x="125.5" y="42.3">SW1</text>
<text x="125.7" y="47.9">D13</text>
<text x="134.6" y="42.3">SW2</text>
<text x="134.6" y="47.9">D14</text>
<text x="143.5" y="47.9">D12</text>
<text x="143.5" y="42.3">SW3</text>
<text x="152.4" y="42.3">SW4</text>
<text x="152.4" y="47.9">D11</text>
<text x="161.3" y="42.3">SW5</text>
<text x="161.3" y="47.9">D10</text>
<text x="170.2" y="47.9">D9</text>
<text x="170.2" y="42.3">SW6</text>
<text x="207" y="47.9">D8</text>
<text x="207" y="42.3">SW7</text>
<text x="215.9" y="47.9">D7</text>
<text x="215.9" y="42.3">SW8</text>
<text x="224.8" y="47.9">D6</text>
<text x="224.8" y="42.3">SW9</text>
<text x="233.7" y="47.9">D5</text>
<text x="233.7" y="42.3">SW10</text>
<text x="242.6" y="42.3">SW11</text>
<text x="242.6" y="47.9">D4</text>
<text x="251.5" y="47.9">D3</text>
<text x="251.5" y="42.3">SW12</text>
<text x="260.4" y="47.9">D2</text>
<text x="260.4" y="42.3">SW13</text>
<text x="124.2" y="58.8">SW14</text>
<text x="134.6" y="58.8">SW15</text>
<text x="143.5" y="58.8">SW16</text>
<text x="152.4" y="58.8">SW17</text>
<text x="161.3" y="58.8">SW18</text>
<text x="170.2" y="58.8">SW19</text>
<text x="207" y="58.8">SW20</text>
<text x="215.9" y="58.8">SW21</text>
<text x="224.8" y="58.8">SW22</text>
<text x="233.7" y="58.8">SW23</text>
<text x="242.6" y="58.8">SW24</text>
<text x="251.5" y="58.8">SW25</text>
<text x="260.4" y="58.8">SW26</text>
<text x="125.7" y="64.4">D26</text>
<text x="134.6" y="64.4">D25</text>
<text x="143.5" y="64.4">D24</text>
<text x="152.4" y="64.4">D23</text>
<text x="161.3" y="64.4">D22</text>
<text x="170.2" y="64.4">D21</text>
<text x="207" y="64.4">D20</text>
<text x="215.9" y="64.4">D19</text>
<text x="224.8" y="64.4">D18</text>
<text x="233.7" y="64.4">D17</text>
<text x="242.6" y="64.4">D16</text>
<text x="251.5" y="64.4">D27</text>
<text x="260.4" y="64.4">D15</text>
<text x="124.2" y="75.3">SW27</text>
<text x="134.6" y="75.3">SW28</text>
<text x="143.5" y="75.3">SW29</text>
<text x="152.4" y="75.3">SW30</text>
<text x="161.3" y="75.3">SW31</text>
<text x="170.2" y="75.3">SW32</text>
<text x="207" y="75.3">SW33</text>
<text x="215.9" y="75.3">SW34</text>
<text x="224.8" y="75.3">SW35</text>
<text x="233.7" y="75.3">SW36</text>
<text x="242.6" y="75.3">SW37</text>
<text x="251.5" y="75.3">SW38</text>
<text x="260.4" y="75.3">SW39</text>
<text x="125.7" y="80.9">D40</text>
<text x="134.6" y="80.9">D39</text>
<text x="143.5" y="80.9">D38</text>
<text x="152.4" y="80.9">D37</text>
<text x="161.3" y="80.9">D36</text>
<text x="170.2" y="80.9">D35</text>
<text x="207" y="80.9">D34</text>
<text x="215.9" y="80.9">D33</text>
<text x="224.8" y="80.9">D32</text>
<text x="233.7" y="80.9">D31</text>
<text x="242.6" y="80.9">D30</text>
<text x="251.5" y="80.9">D29</text>
<text x="260.4" y="80.9">D28</text>
<text x="124.2" y="91.8">SW40</text>
<text x="134.6" y="91.8">SW41</text>
<text x="143.5" y="91.8">SW42</text>
<text x="152.4" y="91.8">SW43</text>
<text x="161.3" y="91.8">SW44</text>
<text x="170.2" y="91.8">SW45</text>
<text x="207" y="91.8">SW46</text>
<text x="215.9" y="91.8">SW47</text>
<text x="224.8" y="91.8">SW48</text>
<text x="233.7" y="91.8">SW49</text>
<text x="242.6" y="91.8">SW50</text>
<text x="251.5" y="91.8">SW51</text>
<text x="260.4" y="91.8">SW52</text>
<text x="125.7" y="97.4">D41</text>
<text x="134.6" y="97.4">D52</text>
<text x="143.5" y="97.4">D51</text>
<text x="152.4" y="97.4">D50</text>
<text x="161.3" y="97.4">D49</text>
<text x="170.2" y="97.4">D48</text>
<text x="207" y="97.4">D47</text>
<text x="215.9" y="97.4">D46</text>
<text x="224.8" y="97.4">D45</text>
<text x="233.7" y="97.4">D44</text>
<text x="242.6" y="97.4">D43</text>
<text x="251.5" y="97.4">D42</text>
<text x="260.4" y="97.4">D53</text>
<text x="124.2" y="108.3">SW54</text>
<text x="125.7" y="113.9">D62</text>
<text x="134.6" y="108.3">SW55</text>
<text x="134.6" y="113.9">D61</text>
<text x="143.5" y="108.3">SW56</text>
<text x="143.5" y="113.9">D60</text>
<text x="152.4" y="108.3">SW57</text>
<text x="152.4" y="113.9">D59</text>
<text x="161.3" y="108.3">SW58</text>
<text x="170.2" y="108.3">SW64</text>
<text x="170.2" y="113.9">D58</text>
<text x="179.1" y="108.3">SW59</text>
<text x="207" y="108.3">SW53</text>
<text x="207" y="113.9">D54</text>
<text x="215.9" y="108.3">SW60</text>
<text x="224.8" y="108.3">SW61</text>
<text x="224.8" y="113.9">D57</text>
<text x="233.7" y="108.3">SW62</text>
<text x="233.7" y="113.9">D56</text>
<text x="251.5" y="108.3">SW63</text>
<text x="251.5" y="113.9">D55</text>
<text x="59.7" y="154.2">RP2040</text>
</g>
<g font-size="1.8" fill="#725600">
<text x="59.7" y="183.9">File:</text>
<text x="64.9" y="183.9">RP2040.kicad_sch</text>
</g>
</svg>
